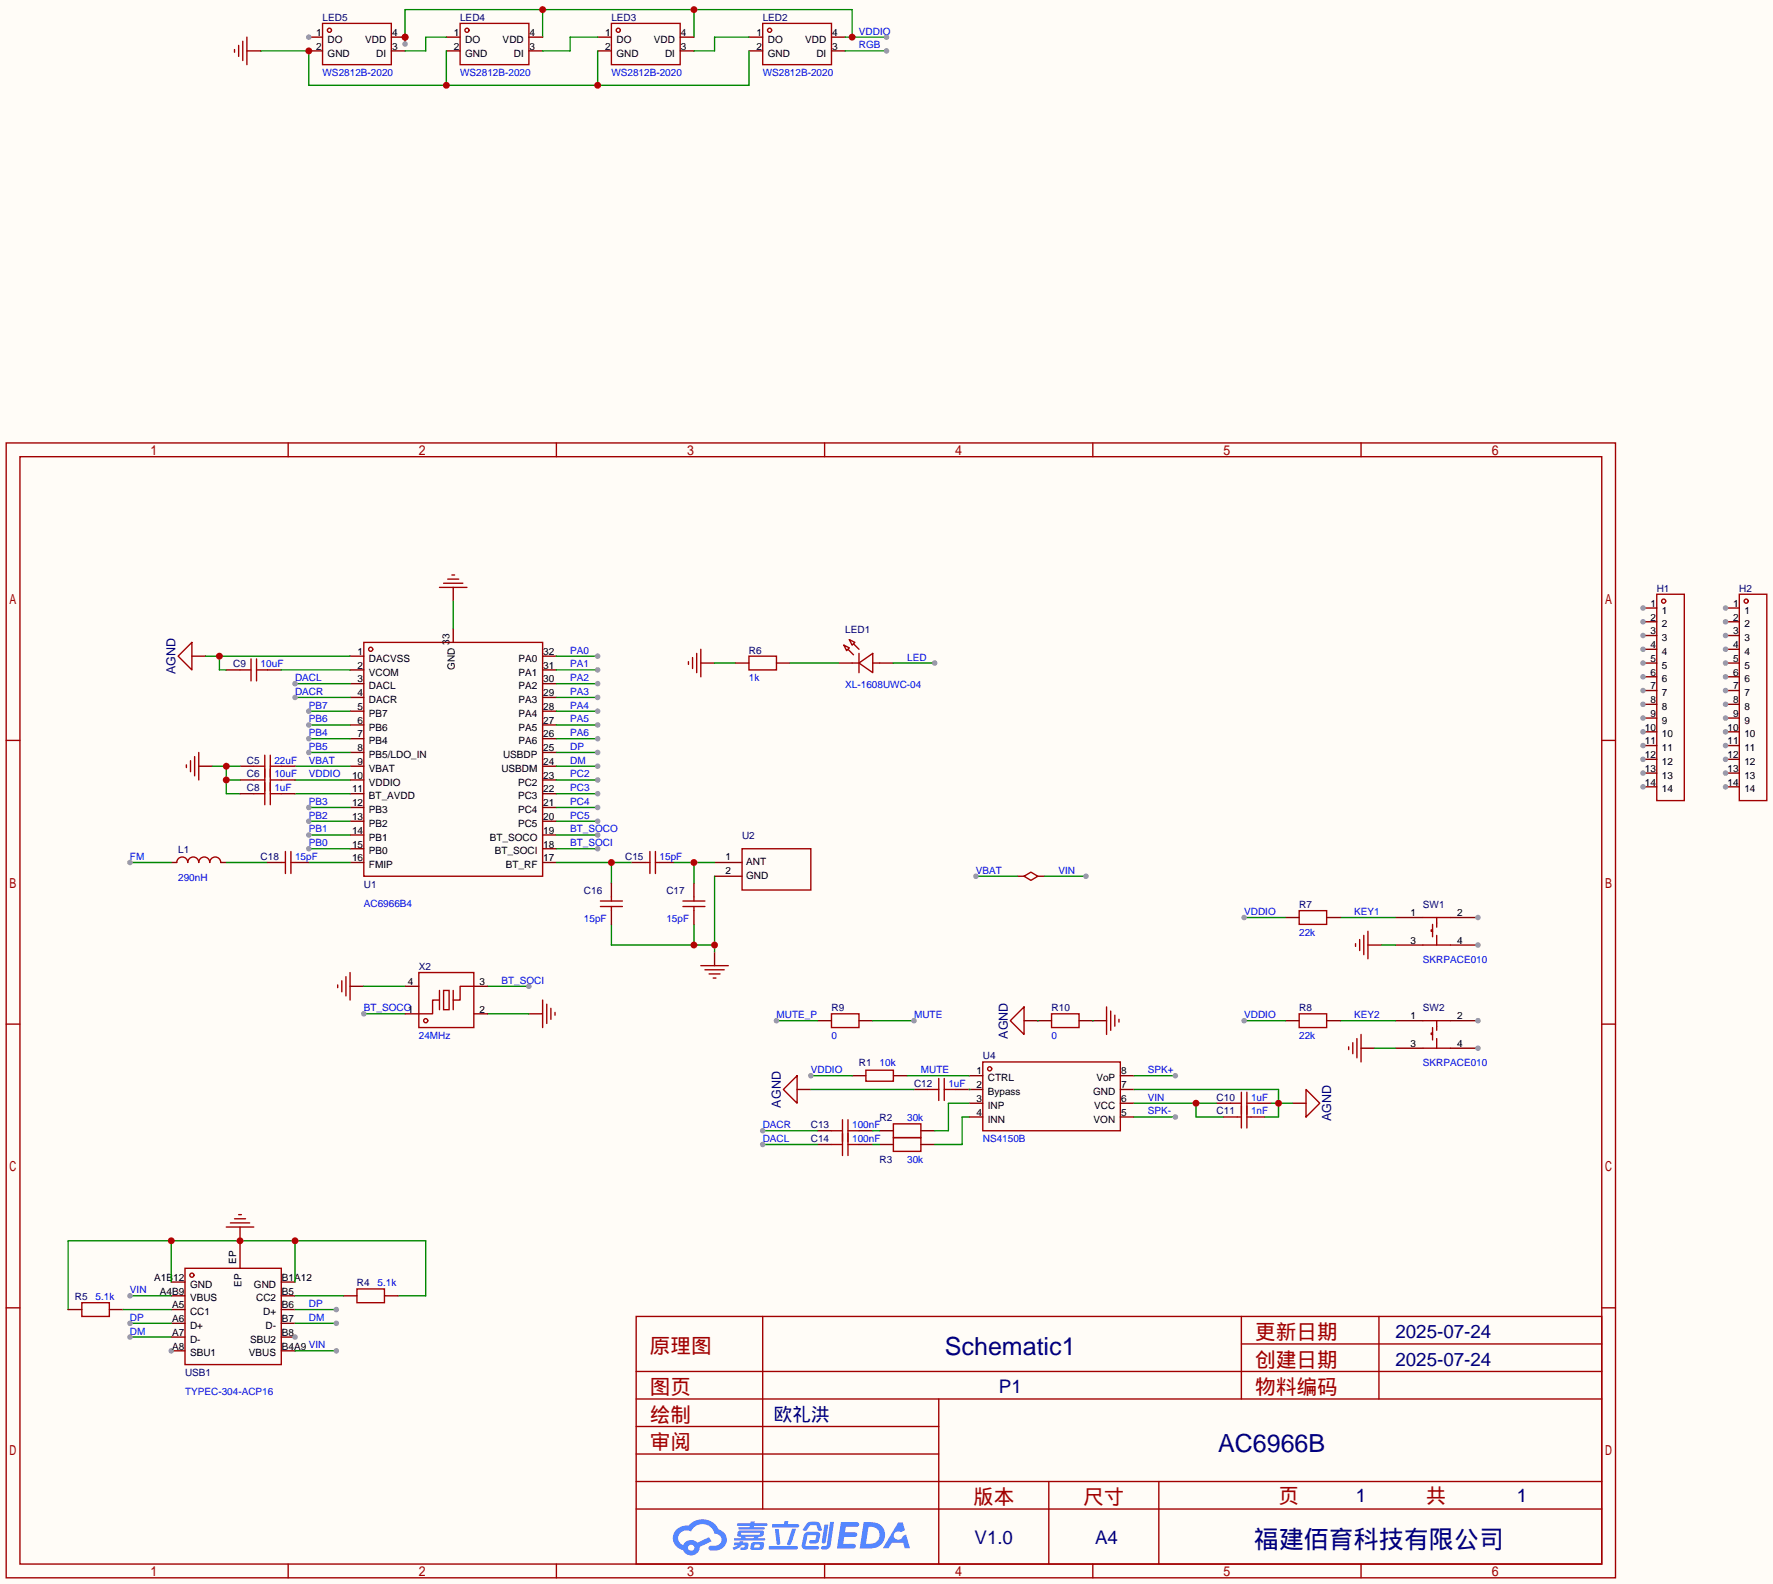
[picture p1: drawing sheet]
<svg xmlns="http://www.w3.org/2000/svg" width="327mm" height="292mm" viewBox="0 0 327 292" stroke-linecap="round" stroke-linejoin="round" font-family="sans-serif">
<path d="M0 0h327.4v292.5h-327.4z" fill="#fffcf7"/>
<g fill="none" stroke="#a10000" stroke-width=".25">
<path d="M1.1 81.8h297.2v209.5h-297.2zM3.7 84.3h292.1v204.5h-292.1zM53.2 81.8v2.5M102.7 81.8v2.5M152.3 81.8v2.5M201.8 81.8v2.5M251.3 81.8v2.5M1.1 136.7h2.6M295.8 136.7h2.5M1.1 189.1h2.6M295.8 189.1h2.5M1.1 241.5h2.6"/>
<path d="M117.5 243.1h178.3v45.7h-178.3zM117.5 258.3h178.3M117.5 253.2h178.3M140.8 243.1v35.5M173.4 258.3v30.5M229.2 243.1v15.2M229.2 248.2h66.6M254.6 243.1v15.2M295.8 241.5h2.5M117.5 263.4h55.9M117.5 278.6h178.3M117.5 273.6h178.3"/>
<path d="M117.5 268.5h55.9M193.7 273.6v15.2M214 273.6v15.2M53.2 288.8v2.5M102.7 288.8v2.5M152.3 288.8v2.5M201.8 288.8v2.5M251.3 288.8v2.5"/>
</g>
<g fill="#5487ff">
<path d="M155.3 281.1h2.1a.97 .97 0 0 1 1.3 .4 .53 .53 0 0 1-.7 .4h-1.8l-.2 1h1.9a.43 .43 0 0 1 .4 .5 .43 .43 0 0 1-.5 .4h-1.9l-.2 1.3h1.7a.45 .45 0 0 1 .6 .2 .45 .45 0 0 1-.2 .6h-3.2z"/>
<path d="M165.9 281.1h.8l.4 1.4-.7 .4a.82 .82 0 0 0-1.2 .1 .82 .82 0 0 0 .1 1.2 .82 .82 0 0 0 1.2-.1l.2-.5 .6-.3 .7 2.6h-.9l-.3-1h-2.1l-.6 1h-1.1z"/>
<path d="M152.2 281.5h.8l-.5 3.2a.36 .36 0 0 1-.4 .3 .36 .36 0 0 1-.3-.3z"/>
<path d="M153.3 281h.7l-.6 4.3a1.13 1.13 0 0 1-1.8 .6l.2-.4h.7l.2-.2z"/>
<path d="M149 281.3l.6-.3h1a.77 .77 0 0 1 .9 .5l.3 1-.2 .1h-.5l-.4-1h-.9a1.3 1.3 0 0 0-.8 .9l-.6 .1-.2-.1z"/>
<path d="M148.6 283.2l.5-.3 1.7-.1a.66 .66 0 0 1 .6 1l-.1 .4a.81 .81 0 0 1-.9 .8h-.7a.32 .32 0 0 1-.3-.4 .32 .32 0 0 1 .4-.2l.7-.1 .3-.8h-1.7l-.3 1.9 2.1 .1a.32 .32 0 0 1 .4 .3 .32 .32 0 0 1-.4 .3h-2.3l-.5-.3v-.5z"/>
<path d="M142 285.5h5a.33 .33 0 0 1 .3 .3 .33 .33 0 0 1-.3 .3h-4.9l-.2-.1z"/>
<path d="M146.3 282.3h.7l-1 2.8a.36 .36 0 0 1-.4 .2 .36 .36 0 0 1-.3-.3z"/>
<path d="M143.1 282.3h.7l.3 2.6a.34 .34 0 0 1-.3 .4 .34 .34 0 0 1-.4-.3z"/>
<path d="M142.6 281.4h2.2l.1-.4 .1-.1h.6l-.1 .5h1.8a.32 .32 0 0 1 .3 .4 .32 .32 0 0 1-.4 .3h-4.5l-.1-.2z"/>
<path d="M135.6 284.8h.9l.1-.2h.7l-.1 .2 .9 .1a.82 .82 0 0 1-.6 1.3h-.7v-.5l.7-.1v-.3h-.5l-.5 .4-1 .5-.2-.4 1-.5h-.8z"/>
<path d="M136.1 281.3h2.5v-.3l.8-.1-.1 .4h2.2l.2 .3-.2 .2h-2.3v.2h1.8l.2 .2-.2 .2h-4.5l-.2-.1 .1-.3h2l.1-.2h-2.3l-.1-.2z"/>
<path d="M159.5 281.1l-.7 4.8h1.6a2.47 2.47 0 0 0 2.9-1.7 2.47 2.47 0 0 0-1.4-3zM160.4 281.9a1.61 1.61 0 0 1 2 1.5 1.61 1.61 0 0 1-1.8 1.7h-.7z"/>
<path d="M136.3 282.8a.55 .55 0 0 0-.2 .7 .55 .55 0 0 0 .7 .3l.1 .2h-1.3v.4l5.5 .1 .2-.2-.2-.3h-1.2l.2-.2a.7 .7 0 0 0 .8-.3 .7 .7 0 0 0 0-.9h-4.1zM136.9 283h3.3l.2 .1-.2 .3h-3.2l-.2-.2zM137.6 283.8h1.7l-.2 .2h-1.4z"/>
<path d="M138.8 284.9a1.05 1.05 0 0 0-.1 1.2 2.91 2.91 0 0 0 2.2-.1 .98 .98 0 0 0 0-1.2l-1.6-.1zM139.4 285.2h.8h.1v.4l-.2 .2-.8-.1z"/>
<path d="M125 282.4a2.23 2.23 0 0 0-.7 2.3 2.23 2.23 0 0 0 1.8 1.5 1.58 1.58 0 0 0 1.8 1 1.58 1.58 0 0 0 1.3-1.6l2.2-1-.5-.8-2.1 1a1.65 1.65 0 0 0-2.6 .5 1.45 1.45 0 0 1-.8-1.9 1.45 1.45 0 0 1 2-.7l.2 .1a2.3 2.3 0 0 1 2.3-1.4 2.3 2.3 0 0 1 2.1 1.8 1.12 1.12 0 0 1 1.2 1 1.12 1.12 0 0 1-1.1 1.2h-.7a.45 .45 0 0 0-.6 .4 .45 .45 0 0 0 .5 .5 2.26 2.26 0 0 0 2.9-2.4 2.04 2.04 0 0 0-1.5-1.5 3.3 3.3 0 0 0-5.5-.7l-1.2 .1zM127.1 285.8a.57 .57 0 0 1 1.1 0 .57 .57 0 0 1-1.1 0z"/>
</g>
<g fill="none" stroke="#a10000" stroke-width=".25">
<path d="M67.2 118.6h33v43.2h-33zM137 156.7h12.7v7.6h-12.7z"/>
<circle cx="68.5" cy="119.9" r=".38"/>
</g>
<g fill="none" stroke="#870000" stroke-width=".25">
<path d="M83.7 116.1v2.5M64.6 121.2h2.6M64.6 123.7h2.6M64.6 126.2h2.6M64.6 128.8h2.6M64.6 131.3h2.6M64.6 133.9h2.6M64.6 136.4h2.6M64.6 138.9h2.6M100.2 121.2h2.5M100.2 123.7h2.5M100.2 126.2h2.5"/>
<path d="M100.2 128.8h2.5M100.2 131.3h2.5M100.2 133.9h2.5M100.2 136.4h2.5M100.2 138.9h2.5M64.6 141.5h2.6M64.6 144h2.6M64.6 146.6h2.6M64.6 149.1h2.6M64.6 151.6h2.6M64.6 154.2h2.6M64.6 156.7h2.6"/>
<path d="M64.6 159.3h2.6M100.2 141.5h2.5M100.2 144h2.5M100.2 146.6h2.5M100.2 149.1h2.5M100.2 151.6h2.5M100.2 154.2h2.5M100.2 156.7h2.5M100.2 159.3h2.5M132 159.3h5M132 161.8h5"/>
</g>
<path d="M102.7 154.2h7.7" fill="none" stroke="#008700" stroke-width=".25"/>
<circle cx="110.4" cy="154.2" r=".51" fill="#999"/>
<path d="M102.7 156.7h7.7" fill="none" stroke="#008700" stroke-width=".25"/>
<circle cx="110.4" cy="156.7" r=".51" fill="#999"/>
<path d="M90 182.1h7.7" fill="none" stroke="#008700" stroke-width=".25"/>
<circle cx="97.7" cy="182.1" r=".51" fill="#999"/>
<path d="M67.2 187.2h7.6" fill="none" stroke="#008700" stroke-width=".25"/>
<circle cx="67.2" cy="187.2" r=".51" fill="#999"/>
<path d="M83.7 108.5v2.5M64.6 182.1h2.6M97.7 187.2h2.5" fill="none" stroke="#870000" stroke-width=".25"/>
<path d="M81.2 108.5h5M81.9 107.7h3.6M82.7 106.9h2M83.4 106.2h.5M64.6 179.6v5.1M62.4 181.9v.5M63.1 181.1v2M63.9 180.3v3.6M100.2 184.7v5M101 185.4v3.6M101.7 186.2v2M102.5 186.9v.6" fill="none" stroke="#a10000" stroke-width=".25"/>
<path d="M83.7 111v5.1M102.7 159.3h14M112.9 159.3v3.8M67.2 182.1h7.6M90 187.2h7.7" fill="none" stroke="#008700" stroke-width=".25"/>
<circle cx="112.9" cy="159.3" r=".63" fill="#c00"/>
<path d="M124.3 159.3h7.7M128.1 159.3v3.8" fill="none" stroke="#008700" stroke-width=".25"/>
<circle cx="128.1" cy="159.3" r=".63" fill="#c00"/>
<path d="M132 175.8v2.5" fill="none" stroke="#870000" stroke-width=".25"/>
<path d="M129.4 178.3h5.1M130.2 179.1h3.5M130.9 179.8h2.1M131.7 180.6h.5" fill="none" stroke="#a10000" stroke-width=".25"/>
<path d="M112.9 170.7v3.8h19.1M128.1 170.7v3.8M132 161.8v14" fill="none" stroke="#008700" stroke-width=".25"/>
<g fill="#c00">
<circle cx="128.1" cy="174.5" r=".63"/>
<circle cx="132" cy="174.5" r=".63"/>
</g>
<path d="M31.6 159.3h1M40.8 159.3h1" fill="none" stroke="#870000" stroke-width=".25"/>
<path d="M32.6 159.3a1.02 1.02 0 0 1 1.1-1.1 1.02 1.02 0 0 1 1 1.1 1.02 1.02 0 0 1 1-1.1 1.02 1.02 0 0 1 1 1.1 1.02 1.02 0 0 1 1-1.1 1.02 1.02 0 0 1 1 1.1 1.02 1.02 0 0 1 1.1-1.1 1.02 1.02 0 0 1 1 1.1" fill="none" stroke="#a10000" stroke-width=".25"/>
<path d="M24 159.3h7.6M41.8 159.3h7.6M57 159.3h7.6" fill="none" stroke="#008700" stroke-width=".25"/>
<circle cx="24" cy="159.3" r=".51" fill="#999"/>
<path d="M54.5 144h10.1M54.5 141.5h10.1M102.7 141.5h7.7" fill="none" stroke="#008700" stroke-width=".25"/>
<circle cx="110.4" cy="141.5" r=".51" fill="#999"/>
<path d="M102.7 138.9h7.7" fill="none" stroke="#008700" stroke-width=".25"/>
<circle cx="110.4" cy="138.9" r=".51" fill="#999"/>
<path d="M35.4 121.2h2.6" fill="none" stroke="#870000" stroke-width=".25"/>
<path d="M32.9 121.2l2.5-2.6v5.1z" fill="none" stroke="#a10000" stroke-width=".25"/>
<path d="M38 121.2h26.6M40.5 121.2v2.5h1.3" fill="none" stroke="#008700" stroke-width=".25"/>
<circle cx="40.5" cy="121.2" r=".63" fill="#c00"/>
<path d="M35.9 139.7v3.6M36.7 138.9v5.1M48.9 139.4v6.7M49.9 139.4v6.7M34.4 141.2v.5M35.2 140.5v2M46.9 141.5h2M46.9 144h2M49.9 141.5h2M49.9 144h2" fill="none" stroke="#a10000" stroke-width=".25"/>
<path d="M36.7 141.5h2.5M44.3 141.5h2.6M44.3 144h2.6M51.9 141.5h2.6M51.9 144h2.6" fill="none" stroke="#870000" stroke-width=".25"/>
<path d="M39.2 141.5h5.1M41.8 144h2.5M41.8 141.5v5.1h2.5" fill="none" stroke="#008700" stroke-width=".25"/>
<g fill="#c00">
<circle cx="41.8" cy="144" r=".63"/>
<circle cx="41.8" cy="141.5" r=".63"/>
</g>
<path d="M51.9 123.7h12.7M54.5 146.6h10.1M209.4 203.7h15.3M220.9 203.7v2.5h5" fill="none" stroke="#008700" stroke-width=".25"/>
<g fill="none" stroke="#a10000" stroke-width=".25">
<path d="M44.3 123.7h2.1M46.4 121.7v4M47.4 123.7h2M47.4 121.7v4M46.9 146.6h2M48.9 144.5v4.1M49.9 146.6h2M49.9 144.5v4.1M181.5 196.1h25.4v12.7h-25.4zM227.2 203.7h2M229.2 201.7v4M230.3 203.7h2"/>
<path d="M230.3 201.7v4"/>
<circle cx="182.8" cy="197.4" r=".38"/>
</g>
<g fill="none" stroke="#870000" stroke-width=".25">
<path d="M41.8 123.7h2.5M49.4 123.7h2.5M44.3 146.6h2.6M51.9 146.6h2.6M178.9 198.6h2.6M206.9 198.6h2.5M178.9 201.2h2.6M178.9 203.7h2.6M178.9 206.2h2.6M206.9 201.2h2.5M206.9 203.7h2.5M206.9 206.2h2.5"/>
<path d="M224.7 203.7h2.5M232.3 203.7h2.5"/>
</g>
<circle cx="220.9" cy="203.7" r=".63" fill="#c00"/>
<path d="M189.1 161.8l1.3-.8 1.2 .8-1.2 .8zM228.5 206.2h.7M229.2 204.2v4.1M230.3 204.2v4.1M230.3 206.2h.7" fill="none" stroke="#a10000" stroke-width=".25"/>
<path d="M187.8 161.8h1.3M191.6 161.8h1.3M225.9 206.2h2.6M231 206.2h2.6" fill="none" stroke="#870000" stroke-width=".25"/>
<path d="M192.9 161.8h7.6" fill="none" stroke="#008700" stroke-width=".25"/>
<circle cx="200.5" cy="161.8" r=".51" fill="#999"/>
<path d="M180.2 161.8h7.6" fill="none" stroke="#008700" stroke-width=".25"/>
<circle cx="180.2" cy="161.8" r=".51" fill="#999"/>
<path d="M238.6 203.7h2.6" fill="none" stroke="#870000" stroke-width=".25"/>
<path d="M241.2 201.2l2.5 2.5-2.5 2.5z" fill="none" stroke="#a10000" stroke-width=".25"/>
<path d="M209.4 201.2h26.7v5h-2.5M234.8 203.7h3.8" fill="none" stroke="#008700" stroke-width=".25"/>
<circle cx="236.1" cy="203.7" r=".63" fill="#c00"/>
<path d="M157.4 198.6h2.5M165 198.6h2.5" fill="none" stroke="#870000" stroke-width=".25"/>
<path d="M159.9 197.6h5.1v2h-5.1z" fill="none" stroke="#a10000" stroke-width=".25"/>
<path d="M149.7 198.6h7.7M167.5 198.6h11.4" fill="none" stroke="#008700" stroke-width=".25"/>
<circle cx="149.7" cy="198.6" r=".51" fill="#999"/>
<g fill="none" stroke="#a10000" stroke-width=".25">
<path d="M147.2 198.6v5.1l-2.5-2.5zM173.4 199.1v4.1M174.4 199.1v4.1M153.5 208.8h2.1M153.5 211.3h2.1M155.6 206.8v6.6M156.6 208.8h2M156.6 206.8v6.6M156.6 211.3h2M165 207.5h5.1v2.6h-5.1zM165 210.1h5.1v2.5h-5.1zM171.3 201.2h2.1"/>
<path d="M174.4 201.2h2"/>
</g>
<path d="M147.2 201.2h2.5M151 208.8h2.5M151 211.3h2.5M158.6 208.8h2.6M158.6 211.3h2.6M162.4 208.8h2.6M162.4 211.3h2.6M168.8 201.2h2.5M170.1 208.8h2.5M170.1 211.3h2.5M176.4 201.2h2.5" fill="none" stroke="#870000" stroke-width=".25"/>
<path d="M54.5 128.8h10.1M149.7 201.2h19.1M161.2 208.8h1.2M161.2 211.3h1.2M178.9 201.2h.1M178.9 203.7h-3.8v5.1h-2.5M178.9 206.2h-1.2v5.1h-5.1" fill="none" stroke="#008700" stroke-width=".25"/>
<circle cx="54.5" cy="128.8" r=".51" fill="#999"/>
<path d="M54.5 126.2h10.1" fill="none" stroke="#008700" stroke-width=".25"/>
<circle cx="54.5" cy="126.2" r=".51" fill="#999"/>
<path d="M140.8 208.8h10.2" fill="none" stroke="#008700" stroke-width=".25"/>
<circle cx="140.8" cy="208.8" r=".51" fill="#999"/>
<path d="M140.8 211.3h10.2" fill="none" stroke="#008700" stroke-width=".25"/>
<circle cx="140.8" cy="211.3" r=".51" fill="#999"/>
<g fill="none" stroke="#a10000" stroke-width=".25">
<path d="M34.2 234.2h17.7v17.8h-17.7z"/>
<circle cx="35.4" cy="235.5" r=".38"/>
</g>
<path d="M31.6 236.7h2.6M31.6 239.3h2.6M31.6 241.8h2.6M31.6 244.3h2.6M31.6 246.9h2.6M31.6 249.4h2.6" fill="none" stroke="#870000" stroke-width=".25"/>
<circle cx="31.6" cy="249.4" r=".51" fill="#999"/>
<path d="M51.9 249.4h2.6M51.9 246.9h2.6" fill="none" stroke="#870000" stroke-width=".25"/>
<circle cx="54.5" cy="246.9" r=".51" fill="#999"/>
<path d="M44.3 229.1v5.1M51.9 239.3h2.6M51.9 236.7h2.6M51.9 244.3h2.6M51.9 241.8h2.6" fill="none" stroke="#870000" stroke-width=".25"/>
<path d="M54.5 241.8h7.6" fill="none" stroke="#008700" stroke-width=".25"/>
<circle cx="62.1" cy="241.8" r=".51" fill="#999"/>
<path d="M54.5 244.3h7.6" fill="none" stroke="#008700" stroke-width=".25"/>
<circle cx="62.1" cy="244.3" r=".51" fill="#999"/>
<path d="M24 244.3h7.6" fill="none" stroke="#008700" stroke-width=".25"/>
<circle cx="24" cy="244.3" r=".51" fill="#999"/>
<path d="M24 246.9h7.6" fill="none" stroke="#008700" stroke-width=".25"/>
<circle cx="24" cy="246.9" r=".51" fill="#999"/>
<path d="M44.3 226.6v2.5" fill="none" stroke="#870000" stroke-width=".25"/>
<path d="M41.8 226.6h5.1M42.5 225.8h3.6M43.3 225h2M44.1 224.3h.5" fill="none" stroke="#a10000" stroke-width=".25"/>
<path d="M31.6 229.1v7.6M54.5 229.1v7.6M73.5 239.3h5.1v-10.2h-66v12.7" fill="none" stroke="#008700" stroke-width=".25"/>
<g fill="#c00">
<circle cx="44.3" cy="229.1" r=".63"/>
<circle cx="31.6" cy="229.1" r=".63"/>
<circle cx="54.5" cy="229.1" r=".63"/>
</g>
<path d="M65.9 238h5.1v2.5h-5.1zM15.1 240.5h5.1v2.6h-5.1z" fill="none" stroke="#a10000" stroke-width=".25"/>
<path d="M63.4 239.3h2.5M71 239.3h2.5M12.6 241.8h2.5M20.2 241.8h2.5" fill="none" stroke="#870000" stroke-width=".25"/>
<path d="M24 239.3h7.6M54.5 239.3h8.9M22.7 241.8h8.9" fill="none" stroke="#008700" stroke-width=".25"/>
<circle cx="24" cy="239.3" r=".51" fill="#999"/>
<path d="M54.5 249.4h7.6" fill="none" stroke="#008700" stroke-width=".25"/>
<circle cx="62.1" cy="249.4" r=".51" fill="#999"/>
<path d="M129.4 122.4h2.6M135.8 122.4h2.5M143.4 122.4h2.5M154.8 122.4h2.6M162.4 122.4h2.6" fill="none" stroke="#870000" stroke-width=".25"/>
<g fill="none" stroke="#a10000" stroke-width=".25">
<path d="M129.4 119.9v5.1M155.8 119.1l1 .5-.5 .5zM156.6 119.9l1 1M156.8 118.1l1.1 .5-.5 .5zM157.6 118.9l1 1M127.1 122.2v.5M127.9 121.4v2M128.7 120.7v3.5M138.3 121.2h5.1v2.5h-5.1zM157.4 122.4h1.2M158.6 122.4l2.6-1.7v3.5zM158.6 120.7v3.5"/>
<path d="M161.2 122.4h1.2"/>
</g>
<path d="M132 122.4h3.8M145.9 122.4h8.9M165 122.4h7.6" fill="none" stroke="#008700" stroke-width=".25"/>
<circle cx="172.6" cy="122.4" r=".51" fill="#999"/>
<path d="M262.8 169.4h5M262.8 174.5h5M264.5 171.7h-.2v.3h.2M264.5 170.7v2.3M265.3 169.4v1.8M265.3 172.7v1.8" fill="none" stroke="#a10000" stroke-width=".25"/>
<path d="M257.7 169.4h5.1M267.8 169.4h5.1" fill="none" stroke="#870000" stroke-width=".25"/>
<circle cx="272.9" cy="169.4" r=".51" fill="#999"/>
<path d="M257.7 174.5h5.1M267.8 174.5h5.1" fill="none" stroke="#870000" stroke-width=".25"/>
<circle cx="272.9" cy="174.5" r=".51" fill="#999"/>
<path d="M262.8 188.5h5M262.8 193.5h5M264.5 190.8h-.2v.2h.2M264.5 189.7v2.3M265.3 188.5v1.7M265.3 191.8v1.7" fill="none" stroke="#a10000" stroke-width=".25"/>
<path d="M257.7 188.5h5.1M267.8 188.5h5.1" fill="none" stroke="#870000" stroke-width=".25"/>
<circle cx="272.9" cy="188.5" r=".51" fill="#999"/>
<path d="M257.7 193.5h5.1M267.8 193.5h5.1" fill="none" stroke="#870000" stroke-width=".25"/>
<circle cx="272.9" cy="193.5" r=".51" fill="#999"/>
<path d="M229.7 169.4h7.7M247.5 169.4h10.2" fill="none" stroke="#008700" stroke-width=".25"/>
<path d="M239.9 168.1h5.1v2.6h-5.1z" fill="none" stroke="#a10000" stroke-width=".25"/>
<path d="M237.4 169.4h2.5M245 169.4h2.5" fill="none" stroke="#870000" stroke-width=".25"/>
<circle cx="229.7" cy="169.4" r=".51" fill="#999"/>
<path d="M252.6 174.5h2.5M237.4 188.5h2.5M245 188.5h2.5" fill="none" stroke="#870000" stroke-width=".25"/>
<path d="M250.3 174.2v.6M251.1 173.5v2M251.8 172.7v3.6M252.6 172v5M239.9 187.2h5.1v2.5h-5.1z" fill="none" stroke="#a10000" stroke-width=".25"/>
<path d="M255.1 174.5h2.6M229.7 188.5h7.7M247.5 188.5h10.2" fill="none" stroke="#008700" stroke-width=".25"/>
<circle cx="229.7" cy="188.5" r=".51" fill="#999"/>
<path d="M138.3 6.9h2.5M138.3 9.4h2.5M153.5 6.9h2.6M153.5 9.4h2.6M251.3 193.5h2.6" fill="none" stroke="#870000" stroke-width=".25"/>
<g fill="none" stroke="#a10000" stroke-width=".25">
<path d="M140.8 4.3h12.7v7.6h-12.7zM249 193.3v.5M249.8 192.5v2.1M250.6 191.8v3.5M251.3 191v5.1"/>
<circle cx="142.1" cy="5.6" r=".38"/>
</g>
<path d="M156.1 9.4h7.6M253.9 193.5h3.8" fill="none" stroke="#008700" stroke-width=".25"/>
<circle cx="163.7" cy="9.4" r=".51" fill="#999"/>
<path d="M100.2 1.8v5.1M128.1 1.8v5.1M156.1 6.9h7.6M157.4 6.9v-5.1h-82.6v6.3" fill="none" stroke="#008700" stroke-width=".25"/>
<g fill="#c00">
<circle cx="157.4" cy="6.9" r=".63"/>
<circle cx="100.2" cy="1.8" r=".63"/>
<circle cx="128.1" cy="1.8" r=".63"/>
<circle cx="74.8" cy="6.9" r=".63"/>
</g>
<g fill="#999">
<circle cx="74.8" cy="8.1" r=".51"/>
<circle cx="163.7" cy="6.9" r=".51"/>
</g>
<path d="M209.4 198.6h7.6" fill="none" stroke="#008700" stroke-width=".25"/>
<circle cx="217" cy="198.6" r=".51" fill="#999"/>
<path d="M209.4 206.2h7.6" fill="none" stroke="#008700" stroke-width=".25"/>
<circle cx="217" cy="206.2" r=".51" fill="#999"/>
<g fill="none" stroke="#a10000" stroke-width=".25">
<path d="M59.6 4.3h12.7v7.6h-12.7zM85 4.3h12.7v7.6h-12.7zM112.9 4.3h12.7v7.6h-12.7zM51.9 159.3h.8M52.7 157.2v4.1M53.7 159.3h.8M53.7 157.2v4.1M119.3 159.3h.7M120 157.2v4.1M121 157.2v4.1M121 159.3h.8M77.3 179.6h10.2v10.1h-10.2z"/>
<path d="M110.9 167.4h4M110.9 166.4h4M112.9 165.6v.8M112.9 167.4v.7M126.1 167.4h4.1M126.1 166.4h4.1M128.1 165.6v.8M128.1 167.4v.7M81.2 184.7h-1.3v2.5h-2.6M81.2 182.9v3.5M81.9 182.9h1v3.5h-1zM83.7 182.9v3.5"/>
<path d="M87.5 182.1h-2.5v2.6h-1.3"/>
<circle cx="60.8" cy="5.6" r=".38"/>
<circle cx="86.2" cy="5.6" r=".38"/>
<circle cx="114.2" cy="5.6" r=".38"/>
<circle cx="78.6" cy="188.5" r=".38"/>
</g>
<g fill="none" stroke="#870000" stroke-width=".25">
<path d="M57 6.9h2.6M82.4 6.9h2.6M82.4 9.4h2.6M97.7 6.9h2.5M97.7 9.4h2.5M110.4 6.9h2.5M110.4 9.4h2.5M125.6 6.9h2.5M125.6 9.4h2.5M49.4 159.3h2.5M54.5 159.3h2.5M116.7 159.3h2.6"/>
<path d="M121.8 159.3h2.5M112.9 163.1v2.5M112.9 168.1v2.6M128.1 163.1v2.5M128.1 168.1v2.6M74.8 187.2h2.5M74.8 182.1h2.5M87.5 187.2h2.5M87.5 182.1h2.5"/>
</g>
<circle cx="57" cy="6.9" r=".51" fill="#999"/>
<path d="M57 9.4h2.6M72.3 9.4h2.5M72.3 6.9h2.5" fill="none" stroke="#870000" stroke-width=".25"/>
<circle cx="74.8" cy="6.9" r=".63" fill="#c00"/>
<path d="M48.1 9.4h8.9v6.3h81.3v-6.3M82.4 6.9h-3.8v2.5h-3.8M82.4 9.4v6.3M110.4 6.9h-5.1v2.5h-5.1M110.4 9.4v6.3M138.3 6.9h-6.3v2.5h-3.9" fill="none" stroke="#008700" stroke-width=".25"/>
<g fill="#c00">
<circle cx="57" cy="9.4" r=".63"/>
<circle cx="82.4" cy="15.7" r=".63"/>
<circle cx="110.4" cy="15.7" r=".63"/>
</g>
<path d="M45.6 9.4h2.5" fill="none" stroke="#870000" stroke-width=".25"/>
<path d="M43.3 9.1v.6M44.1 8.4v2M44.8 7.6v3.6M45.6 6.9v5" fill="none" stroke="#a10000" stroke-width=".25"/>
<path d="M57 156.7h7.6" fill="none" stroke="#008700" stroke-width=".25"/>
<circle cx="57" cy="156.7" r=".51" fill="#999"/>
<path d="M57 154.2h7.6" fill="none" stroke="#008700" stroke-width=".25"/>
<circle cx="57" cy="154.2" r=".51" fill="#999"/>
<path d="M57 151.6h7.6" fill="none" stroke="#008700" stroke-width=".25"/>
<circle cx="57" cy="151.6" r=".51" fill="#999"/>
<path d="M57 149.1h7.6" fill="none" stroke="#008700" stroke-width=".25"/>
<circle cx="57" cy="149.1" r=".51" fill="#999"/>
<path d="M57 136.4h7.6" fill="none" stroke="#008700" stroke-width=".25"/>
<circle cx="57" cy="136.4" r=".51" fill="#999"/>
<path d="M57 138.9h7.6" fill="none" stroke="#008700" stroke-width=".25"/>
<circle cx="57" cy="138.9" r=".51" fill="#999"/>
<path d="M57 133.9h7.6" fill="none" stroke="#008700" stroke-width=".25"/>
<circle cx="57" cy="133.9" r=".51" fill="#999"/>
<path d="M57 131.3h7.6" fill="none" stroke="#008700" stroke-width=".25"/>
<circle cx="57" cy="131.3" r=".51" fill="#999"/>
<path d="M102.7 121.2h7.7" fill="none" stroke="#008700" stroke-width=".25"/>
<circle cx="110.4" cy="121.2" r=".51" fill="#999"/>
<path d="M102.7 123.7h7.7" fill="none" stroke="#008700" stroke-width=".25"/>
<circle cx="110.4" cy="123.7" r=".51" fill="#999"/>
<path d="M102.7 126.2h7.7" fill="none" stroke="#008700" stroke-width=".25"/>
<circle cx="110.4" cy="126.2" r=".51" fill="#999"/>
<path d="M102.7 128.8h7.7" fill="none" stroke="#008700" stroke-width=".25"/>
<circle cx="110.4" cy="128.8" r=".51" fill="#999"/>
<path d="M102.7 131.3h7.7" fill="none" stroke="#008700" stroke-width=".25"/>
<circle cx="110.4" cy="131.3" r=".51" fill="#999"/>
<path d="M102.7 133.9h7.7" fill="none" stroke="#008700" stroke-width=".25"/>
<circle cx="110.4" cy="133.9" r=".51" fill="#999"/>
<path d="M102.7 136.4h7.7" fill="none" stroke="#008700" stroke-width=".25"/>
<circle cx="110.4" cy="136.4" r=".51" fill="#999"/>
<path d="M102.7 144h7.7" fill="none" stroke="#008700" stroke-width=".25"/>
<circle cx="110.4" cy="144" r=".51" fill="#999"/>
<path d="M102.7 146.6h7.7" fill="none" stroke="#008700" stroke-width=".25"/>
<circle cx="110.4" cy="146.6" r=".51" fill="#999"/>
<path d="M102.7 149.1h7.7" fill="none" stroke="#008700" stroke-width=".25"/>
<circle cx="110.4" cy="149.1" r=".51" fill="#999"/>
<path d="M102.7 151.6h7.7" fill="none" stroke="#008700" stroke-width=".25"/>
<circle cx="110.4" cy="151.6" r=".51" fill="#999"/>
<path d="M305.9 109.7h5.1v38.1h-5.1z" fill="none" stroke="#a10000" stroke-width=".25"/>
<path d="M303.4 112.3h2.5" fill="none" stroke="#870000" stroke-width=".25"/>
<circle cx="303.4" cy="112.3" r=".51" fill="#999"/>
<path d="M303.4 114.8h2.5" fill="none" stroke="#870000" stroke-width=".25"/>
<circle cx="303.4" cy="114.8" r=".51" fill="#999"/>
<path d="M303.4 117.3h2.5" fill="none" stroke="#870000" stroke-width=".25"/>
<circle cx="303.4" cy="117.3" r=".51" fill="#999"/>
<path d="M303.4 119.9h2.5" fill="none" stroke="#870000" stroke-width=".25"/>
<circle cx="303.4" cy="119.9" r=".51" fill="#999"/>
<path d="M303.4 122.4h2.5" fill="none" stroke="#870000" stroke-width=".25"/>
<circle cx="303.4" cy="122.4" r=".51" fill="#999"/>
<path d="M303.4 125h2.5" fill="none" stroke="#870000" stroke-width=".25"/>
<circle cx="303.4" cy="125" r=".51" fill="#999"/>
<path d="M303.4 127.5h2.5" fill="none" stroke="#870000" stroke-width=".25"/>
<circle cx="303.4" cy="127.5" r=".51" fill="#999"/>
<path d="M303.4 130h2.5" fill="none" stroke="#870000" stroke-width=".25"/>
<circle cx="303.4" cy="130" r=".51" fill="#999"/>
<path d="M303.4 132.6h2.5" fill="none" stroke="#870000" stroke-width=".25"/>
<circle cx="303.4" cy="132.6" r=".51" fill="#999"/>
<path d="M303.4 135.1h2.5" fill="none" stroke="#870000" stroke-width=".25"/>
<circle cx="303.4" cy="135.1" r=".51" fill="#999"/>
<path d="M303.4 137.7h2.5" fill="none" stroke="#870000" stroke-width=".25"/>
<circle cx="303.4" cy="137.7" r=".51" fill="#999"/>
<circle cx="307.2" cy="111" r=".38" fill="none" stroke="#a10000" stroke-width=".25"/>
<path d="M303.4 140.2h2.5" fill="none" stroke="#870000" stroke-width=".25"/>
<circle cx="303.4" cy="140.2" r=".51" fill="#999"/>
<path d="M303.4 142.7h2.5" fill="none" stroke="#870000" stroke-width=".25"/>
<circle cx="303.4" cy="142.7" r=".51" fill="#999"/>
<path d="M303.4 145.3h2.5" fill="none" stroke="#870000" stroke-width=".25"/>
<circle cx="303.4" cy="145.3" r=".51" fill="#999"/>
<path d="M321.2 109.7h5.1v38.1h-5.1z" fill="none" stroke="#a10000" stroke-width=".25"/>
<path d="M318.6 112.3h2.6" fill="none" stroke="#870000" stroke-width=".25"/>
<circle cx="318.6" cy="112.3" r=".51" fill="#999"/>
<path d="M318.6 114.8h2.6" fill="none" stroke="#870000" stroke-width=".25"/>
<circle cx="318.6" cy="114.8" r=".51" fill="#999"/>
<path d="M318.6 117.3h2.6" fill="none" stroke="#870000" stroke-width=".25"/>
<circle cx="318.6" cy="117.3" r=".51" fill="#999"/>
<path d="M318.6 119.9h2.6" fill="none" stroke="#870000" stroke-width=".25"/>
<circle cx="318.6" cy="119.9" r=".51" fill="#999"/>
<path d="M318.6 122.4h2.6" fill="none" stroke="#870000" stroke-width=".25"/>
<circle cx="318.6" cy="122.4" r=".51" fill="#999"/>
<path d="M318.6 125h2.6" fill="none" stroke="#870000" stroke-width=".25"/>
<circle cx="318.6" cy="125" r=".51" fill="#999"/>
<path d="M318.6 127.5h2.6" fill="none" stroke="#870000" stroke-width=".25"/>
<circle cx="318.6" cy="127.5" r=".51" fill="#999"/>
<path d="M318.6 130h2.6" fill="none" stroke="#870000" stroke-width=".25"/>
<circle cx="318.6" cy="130" r=".51" fill="#999"/>
<path d="M318.6 132.6h2.6" fill="none" stroke="#870000" stroke-width=".25"/>
<circle cx="318.6" cy="132.6" r=".51" fill="#999"/>
<path d="M318.6 135.1h2.6" fill="none" stroke="#870000" stroke-width=".25"/>
<circle cx="318.6" cy="135.1" r=".51" fill="#999"/>
<path d="M318.6 137.7h2.6" fill="none" stroke="#870000" stroke-width=".25"/>
<circle cx="318.6" cy="137.7" r=".51" fill="#999"/>
<circle cx="322.5" cy="111" r=".38" fill="none" stroke="#a10000" stroke-width=".25"/>
<path d="M318.6 140.2h2.6" fill="none" stroke="#870000" stroke-width=".25"/>
<circle cx="318.6" cy="140.2" r=".51" fill="#999"/>
<path d="M318.6 142.7h2.6" fill="none" stroke="#870000" stroke-width=".25"/>
<circle cx="318.6" cy="142.7" r=".51" fill="#999"/>
<path d="M318.6 145.3h2.6" fill="none" stroke="#870000" stroke-width=".25"/>
<circle cx="318.6" cy="145.3" r=".51" fill="#999"/>
<path d="M153.5 187.2h5.1v2.5h-5.1z" fill="none" stroke="#a10000" stroke-width=".25"/>
<path d="M151 188.5h2.5M158.6 188.5h2.6" fill="none" stroke="#870000" stroke-width=".25"/>
<path d="M161.2 188.5h7.6" fill="none" stroke="#008700" stroke-width=".25"/>
<circle cx="168.8" cy="188.5" r=".51" fill="#999"/>
<path d="M143.4 188.5h7.6" fill="none" stroke="#008700" stroke-width=".25"/>
<circle cx="143.4" cy="188.5" r=".51" fill="#999"/>
<path d="M189.1 185.9v5.1l-2.5-2.5zM194.2 187.2h5.1v2.5h-5.1zM204.3 185.9v5.1M205.1 186.7v3.5M205.9 187.5v2M206.6 188.2v.5" fill="none" stroke="#a10000" stroke-width=".25"/>
<path d="M189.1 188.5h5.1M199.3 188.5h5" fill="none" stroke="#870000" stroke-width=".25"/>
<path d="M191.6 188.5h.1M201.8 188.5h.1" fill="none" stroke="#008700" stroke-width=".25"/>
<g font-size="4.6" fill="#000080">
<text x="174.5" y="250.2">Schematic1</text>
<text x="224.9" y="268">AC6966B</text>
<text x="231.5" y="285.8">福建佰育科技有限公司</text>
</g>
<g font-size="3.8" fill="#a00000">
<text x="120" y="249.8">原理图</text>
<text x="231.8" y="247.3">更新日期</text>
<text x="120" y="257.4">图页</text>
<text x="231.8" y="252.3">创建日期</text>
<text x="231.8" y="257.4">物料编码</text>
<text x="120" y="262.5">绘制</text>
<text x="120" y="267.6">审阅</text>
<text x="179.7" y="277.7">版本</text>
<text x="200" y="277.7">尺寸</text>
<text x="236.1" y="277.5">页</text>
<text x="263.3" y="277.5">共</text>
</g>
<g font-size="3.5" fill="#000080">
<text x="257.7" y="247.1">2025-07-24</text>
<text x="184.4" y="257.2">P1</text>
<text x="257.7" y="252.1">2025-07-24</text>
<text x="142.9" y="262.3">欧礼洪</text>
<text x="250.4" y="277.3">1</text>
<text x="280.1" y="277.3">1</text>
<text x="180" y="285.2">V1.0</text>
<text x="202.2" y="285.2">A4</text>
</g>
<g font-size="2.3" fill="#000080">
<text x="32.4" y="124.5" transform="rotate(-90 32.4 124.5)">AGND</text>
<text x="186.1" y="191.8" transform="rotate(-90 186.1 191.8)">AGND</text>
<text x="144.2" y="204.5" transform="rotate(-90 144.2 204.5)">AGND</text>
<text x="245.8" y="207" transform="rotate(-90 245.8 207)">AGND</text>
</g>
<g font-size="1.8" fill="#000080">
<text x="59.6" y="3.9">LED5</text>
<text x="85" y="3.9">LED4</text>
<text x="112.9" y="3.9">LED3</text>
<text x="140.8" y="3.9">LED2</text>
<text x="305.9" y="109.3">H1</text>
<text x="321.2" y="109.3">H2</text>
<text x="156.1" y="116.9">LED1</text>
<text x="43.1" y="123.2">C9</text>
<text x="138.3" y="120.7">R6</text>
<text x="45.6" y="141">C5</text>
<text x="45.6" y="143.6">C6</text>
<text x="45.6" y="146.1">C8</text>
<text x="137" y="155">U2</text>
<text x="32.9" y="157.5">L1</text>
<text x="48.1" y="158.8">C18</text>
<text x="115.4" y="158.8">C15</text>
<text x="67.2" y="163.9">U1</text>
<text x="107.8" y="165.1">C16</text>
<text x="123.1" y="165.1">C17</text>
<text x="239.9" y="167.7">R7</text>
<text x="262.8" y="167.7">SW1</text>
<text x="77.3" y="179.1">X2</text>
<text x="153.5" y="186.7">R9</text>
<text x="194.2" y="186.7">R10</text>
<text x="239.9" y="186.7">R8</text>
<text x="262.8" y="186.7">SW2</text>
<text x="158.6" y="196.9">R1</text>
<text x="181.5" y="195.6">U4</text>
<text x="168.8" y="200.7">C12</text>
<text x="224.7" y="203.2">C10</text>
<text x="149.7" y="208.3">C13</text>
<text x="162.4" y="207.1">R2</text>
<text x="224.7" y="205.8">C11</text>
<text x="149.7" y="210.9">C14</text>
<text x="162.4" y="214.7">R3</text>
<text x="65.9" y="237.5">R4</text>
<text x="13.8" y="240.1">R5</text>
<text x="34.2" y="254">USB1</text>
</g>
<g font-size="1.8">
<text x="58.4" y="6.6">1</text>
<text x="58.4" y="9.2">2</text>
<text x="60.5" y="7.9">DO</text>
<text x="60.5" y="10.4">GND</text>
<text x="67.4" y="7.9">VDD</text>
<text x="69.5" y="10.4">DI</text>
<text x="72.4" y="9.2">3</text>
<text x="72.4" y="6.6">4</text>
<text x="83.8" y="6.6">1</text>
<text x="83.8" y="9.2">2</text>
<text x="85.9" y="7.9">DO</text>
<text x="85.9" y="10.4">GND</text>
<text x="92.8" y="7.9">VDD</text>
<text x="94.9" y="10.4">DI</text>
<text x="97.8" y="9.2">3</text>
<text x="97.8" y="6.6">4</text>
<text x="111.7" y="6.6">1</text>
<text x="111.7" y="9.2">2</text>
<text x="113.8" y="7.9">DO</text>
<text x="113.8" y="10.4">GND</text>
<text x="120.8" y="7.9">VDD</text>
<text x="122.8" y="10.4">DI</text>
<text x="125.7" y="9.2">3</text>
<text x="125.7" y="6.6">4</text>
<text x="139.7" y="6.6">1</text>
<text x="139.7" y="9.2">2</text>
<text x="141.8" y="7.9">DO</text>
<text x="141.8" y="10.4">GND</text>
<text x="148.7" y="7.9">VDD</text>
<text x="150.8" y="10.4">DI</text>
<text x="153.7" y="9.2">3</text>
<text x="153.7" y="6.6">4</text>
<text x="304.8" y="112">1</text>
<text x="306.9" y="113.3">1</text>
<text x="320" y="112">1</text>
<text x="322.1" y="113.3">1</text>
<text x="83" y="119.1" transform="rotate(-90 83 119.1)">33</text>
<text x="304.8" y="114.6">2</text>
<text x="304.8" y="117.1">3</text>
<text x="304.8" y="119.7">4</text>
<text x="306.9" y="115.8">2</text>
<text x="306.9" y="118.4">3</text>
<text x="320" y="114.6">2</text>
<text x="320" y="117.1">3</text>
<text x="320" y="119.7">4</text>
<text x="322.1" y="115.8">2</text>
<text x="322.1" y="118.4">3</text>
<text x="66" y="120.9">1</text>
<text x="66" y="123.5">2</text>
<text x="68.1" y="122.2">DACVSS</text>
<text x="68.1" y="124.7">VCOM</text>
<text x="84" y="123.7" transform="rotate(-90 84 123.7)">GND</text>
<text x="95.8" y="124.7">PA1</text>
<text x="95.8" y="122.2">PA0</text>
<text x="100.3" y="123.5">31</text>
<text x="100.3" y="120.9">32</text>
<text x="304.8" y="122.2">5</text>
<text x="304.8" y="124.7">6</text>
<text x="306.9" y="120.9">4</text>
<text x="306.9" y="123.5">5</text>
<text x="320" y="122.2">5</text>
<text x="320" y="124.7">6</text>
<text x="322.1" y="120.9">4</text>
<text x="322.1" y="123.5">5</text>
<text x="66" y="126">3</text>
<text x="66" y="128.5">4</text>
<text x="66" y="131.1">5</text>
<text x="68.1" y="127.3">DACL</text>
<text x="68.1" y="129.8">DACR</text>
<text x="95.8" y="129.8">PA3</text>
<text x="95.8" y="127.3">PA2</text>
<text x="100.3" y="131.1">28</text>
<text x="100.3" y="128.5">29</text>
<text x="100.3" y="126">30</text>
<text x="304.8" y="127.3">7</text>
<text x="304.8" y="129.8">8</text>
<text x="306.9" y="126">6</text>
<text x="306.9" y="128.5">7</text>
<text x="306.9" y="131.1">8</text>
<text x="320" y="127.3">7</text>
<text x="320" y="129.8">8</text>
<text x="322.1" y="126">6</text>
<text x="322.1" y="128.5">7</text>
<text x="322.1" y="131.1">8</text>
<text x="66" y="133.6">6</text>
<text x="66" y="136.2">7</text>
<text x="68.1" y="132.4">PB7</text>
<text x="68.1" y="134.9">PB6</text>
<text x="68.1" y="137.4">PB4</text>
<text x="95.8" y="137.4">PA6</text>
<text x="95.8" y="134.9">PA5</text>
<text x="95.8" y="132.4">PA4</text>
<text x="100.3" y="136.2">26</text>
<text x="100.3" y="133.6">27</text>
<text x="303.8" y="134.9">10</text>
<text x="303.8" y="137.4">11</text>
<text x="304.8" y="132.4">9</text>
<text x="306.9" y="133.6">9</text>
<text x="306.9" y="136.2">10</text>
<text x="319" y="134.9">10</text>
<text x="319" y="137.4">11</text>
<text x="320" y="132.4">9</text>
<text x="322.1" y="133.6">9</text>
<text x="322.1" y="136.2">10</text>
<text x="65" y="143.8">10</text>
<text x="66" y="138.7">8</text>
<text x="66" y="141.2">9</text>
<text x="68.1" y="140">PB5/LDO_IN</text>
<text x="68.1" y="142.5">VBAT</text>
<text x="92.6" y="142.5">USBDM</text>
<text x="92.9" y="140">USBDP</text>
<text x="100.3" y="143.8">23</text>
<text x="100.3" y="141.2">24</text>
<text x="100.3" y="138.7">25</text>
<text x="303.8" y="140">12</text>
<text x="303.8" y="142.5">13</text>
<text x="306.9" y="138.7">11</text>
<text x="306.9" y="141.2">12</text>
<text x="306.9" y="143.8">13</text>
<text x="319" y="140">12</text>
<text x="319" y="142.5">13</text>
<text x="322.1" y="138.7">11</text>
<text x="322.1" y="141.2">12</text>
<text x="322.1" y="143.8">13</text>
<text x="65" y="146.3">11</text>
<text x="65" y="148.9">12</text>
<text x="68.1" y="145.1">VDDIO</text>
<text x="68.1" y="147.6">BT_AVDD</text>
<text x="95.7" y="147.6">PC3</text>
<text x="95.7" y="145.1">PC2</text>
<text x="100.3" y="148.9">21</text>
<text x="100.3" y="146.3">22</text>
<text x="303.8" y="145.1">14</text>
<text x="306.9" y="146.3">14</text>
<text x="319" y="145.1">14</text>
<text x="322.1" y="146.3">14</text>
<text x="65" y="151.4">13</text>
<text x="65" y="153.9">14</text>
<text x="68.1" y="150.1">PB3</text>
<text x="68.1" y="152.7">PB2</text>
<text x="68.1" y="155.2">PB1</text>
<text x="90.4" y="155.2">BT_SOCO</text>
<text x="95.7" y="152.7">PC5</text>
<text x="95.7" y="150.1">PC4</text>
<text x="100.3" y="153.9">19</text>
<text x="100.3" y="151.4">20</text>
<text x="65" y="156.5">15</text>
<text x="65" y="159">16</text>
<text x="68.1" y="157.8">PB0</text>
<text x="68.1" y="160.3">FMIP</text>
<text x="91.4" y="157.8">BT_SOCI</text>
<text x="93.4" y="160.3">BT_RF</text>
<text x="100.3" y="159">17</text>
<text x="100.3" y="156.5">18</text>
<text x="134" y="158.8">1</text>
<text x="134" y="161.3">2</text>
<text x="137.8" y="159.8">ANT</text>
<text x="137.8" y="162.4">GND</text>
<text x="260.5" y="169.2">1</text>
<text x="269.1" y="169.2">2</text>
<text x="260.5" y="174.3">3</text>
<text x="269.1" y="174.3">4</text>
<text x="75.3" y="181.9">4</text>
<text x="88.5" y="181.9">3</text>
<text x="88.5" y="187">2</text>
<text x="260.5" y="188.2">1</text>
<text x="269.1" y="188.2">2</text>
<text x="260.5" y="193.3">3</text>
<text x="269.1" y="193.3">4</text>
<text x="180.3" y="198.4">1</text>
<text x="180.3" y="200.9">2</text>
<text x="180.3" y="203.5">3</text>
<text x="182.4" y="199.7">CTRL</text>
<text x="182.4" y="202.2">Bypass</text>
<text x="201.8" y="202.2">GND</text>
<text x="202.5" y="199.7">VoP</text>
<text x="207" y="203.5">6</text>
<text x="207" y="200.9">7</text>
<text x="207" y="198.4">8</text>
<text x="180.3" y="206">4</text>
<text x="182.4" y="204.7">INP</text>
<text x="182.4" y="207.3">INN</text>
<text x="201.9" y="207.3">VON</text>
<text x="202" y="204.7">VCC</text>
<text x="207" y="206">5</text>
<text x="43.6" y="233.4" transform="rotate(-90 43.6 233.4)">EP</text>
<text x="28.5" y="236.5">A1B12</text>
<text x="29.5" y="239">A4B9</text>
<text x="35.1" y="237.8">GND</text>
<text x="44.6" y="237.6" transform="rotate(-90 44.6 237.6)">EP</text>
<text x="46.9" y="237.8">GND</text>
<text x="52.1" y="239">B5</text>
<text x="52.1" y="236.5">B1A12</text>
<text x="31.8" y="241.6">A5</text>
<text x="31.8" y="244.1">A6</text>
<text x="35.1" y="240.3">VBUS</text>
<text x="35.1" y="242.8">CC1</text>
<text x="35.1" y="245.4">D+</text>
<text x="47.3" y="240.3">CC2</text>
<text x="48.6" y="242.8">D+</text>
<text x="49.1" y="245.4">D-</text>
<text x="52.1" y="244.1">B7</text>
<text x="52.1" y="241.6">B6</text>
<text x="31.8" y="246.7">A7</text>
<text x="31.8" y="249.2">A8</text>
<text x="35.1" y="247.9">D-</text>
<text x="35.1" y="250.5">SBU1</text>
<text x="46" y="250.5">VBUS</text>
<text x="46.2" y="247.9">SBU2</text>
<text x="52.1" y="249.2">B4A9 VIN</text>
<text x="52.1" y="246.7">B8</text>
</g>
<g font-size="1.8" fill="#00f">
<text x="158.6" y="8.9">RGB</text>
<text x="158.6" y="6.4">VDDIO</text>
<text x="59.6" y="14">WS2812B-2020</text>
<text x="85" y="14">WS2812B-2020</text>
<text x="112.9" y="14">WS2812B-2020</text>
<text x="140.8" y="14">WS2812B-2020</text>
<text x="48.1" y="123.2">10uF</text>
<text x="54.5" y="125.8">DACL</text>
<text x="105.3" y="120.7">PA0</text>
<text x="105.3" y="123.2">PA1</text>
<text x="105.3" y="125.8">PA2</text>
<text x="138.3" y="125.8">1k</text>
<text x="167.5" y="122">LED</text>
<text x="54.5" y="128.3">DACR</text>
<text x="57" y="130.9">PB7</text>
<text x="105.3" y="128.3">PA3</text>
<text x="105.3" y="130.9">PA4</text>
<text x="156.1" y="127">XL-1608UWC-04</text>
<text x="57" y="135.9">PB4</text>
<text x="57" y="133.4">PB6</text>
<text x="105.3" y="133.4">PA5</text>
<text x="105.3" y="135.9">PA6</text>
<text x="50.7" y="141">22uF</text>
<text x="50.7" y="143.6">10uF</text>
<text x="57" y="143.6">VDDIO</text>
<text x="57" y="141">VBAT</text>
<text x="57" y="138.5">PB5</text>
<text x="105.3" y="141">DM</text>
<text x="105.3" y="138.5">DP</text>
<text x="105.3" y="143.6">PC2</text>
<text x="50.7" y="146.1">1uF</text>
<text x="57" y="148.6">PB3</text>
<text x="105.3" y="146.1">PC3</text>
<text x="105.3" y="148.6">PC4</text>
<text x="57" y="153.7">PB1</text>
<text x="57" y="151.2">PB2</text>
<text x="105.3" y="153.7">BT_SOCO</text>
<text x="105.3" y="151.2">PC5</text>
<text x="24" y="158.8">FM</text>
<text x="54.5" y="158.8">15pF</text>
<text x="57" y="156.3">PB0</text>
<text x="105.3" y="156.3">BT_SOCI</text>
<text x="121.8" y="158.8">15pF</text>
<text x="180.2" y="161.3">VBAT</text>
<text x="195.5" y="161.3">VIN</text>
<text x="32.9" y="162.6">290nH</text>
<text x="67.2" y="167.4">AC6966B4</text>
<text x="107.8" y="170.2">15pF</text>
<text x="123.1" y="170.2">15pF</text>
<text x="229.7" y="169">VDDIO</text>
<text x="239.9" y="172.8">22k</text>
<text x="250.1" y="169">KEY1</text>
<text x="262.8" y="177.8">SKRPACE010</text>
<text x="92.6" y="181.7">BT_SOCI</text>
<text x="67.2" y="186.7">BT_SOCO1</text>
<text x="77.3" y="191.8">24MHz</text>
<text x="143.4" y="188">MUTE_P</text>
<text x="153.5" y="191.8">0</text>
<text x="168.8" y="188">MUTE</text>
<text x="194.2" y="191.8">0</text>
<text x="229.7" y="188">VDDIO</text>
<text x="239.9" y="191.8">22k</text>
<text x="250.1" y="188">KEY2</text>
<text x="162.4" y="196.9">10k</text>
<text x="262.8" y="196.9">SKRPACE010</text>
<text x="149.7" y="198.2">VDDIO</text>
<text x="170.1" y="198.2">MUTE</text>
<text x="175.1" y="200.7">1uF</text>
<text x="212" y="203.2">VIN</text>
<text x="212" y="198.2">SPK+</text>
<text x="231" y="203.2">1uF</text>
<text x="140.8" y="208.3">DACR</text>
<text x="157.4" y="208.3">100nF</text>
<text x="167.5" y="207.1">30k</text>
<text x="212" y="205.8">SPK-</text>
<text x="231" y="205.8">1nF</text>
<text x="140.8" y="210.9">DACL</text>
<text x="157.4" y="210.9">100nF</text>
<text x="167.5" y="214.7">30k</text>
<text x="181.5" y="210.9">NS4150B</text>
<text x="24" y="238.8">VIN</text>
<text x="69.7" y="237.5">5.1k</text>
<text x="17.7" y="240.1">5.1k</text>
<text x="24" y="243.9">DP</text>
<text x="57" y="241.3">DP</text>
<text x="57" y="243.9">DM</text>
<text x="24" y="246.4">DM</text>
<text x="34.2" y="257.6">TYPEC-304-ACP16</text>
</g>
</svg>
